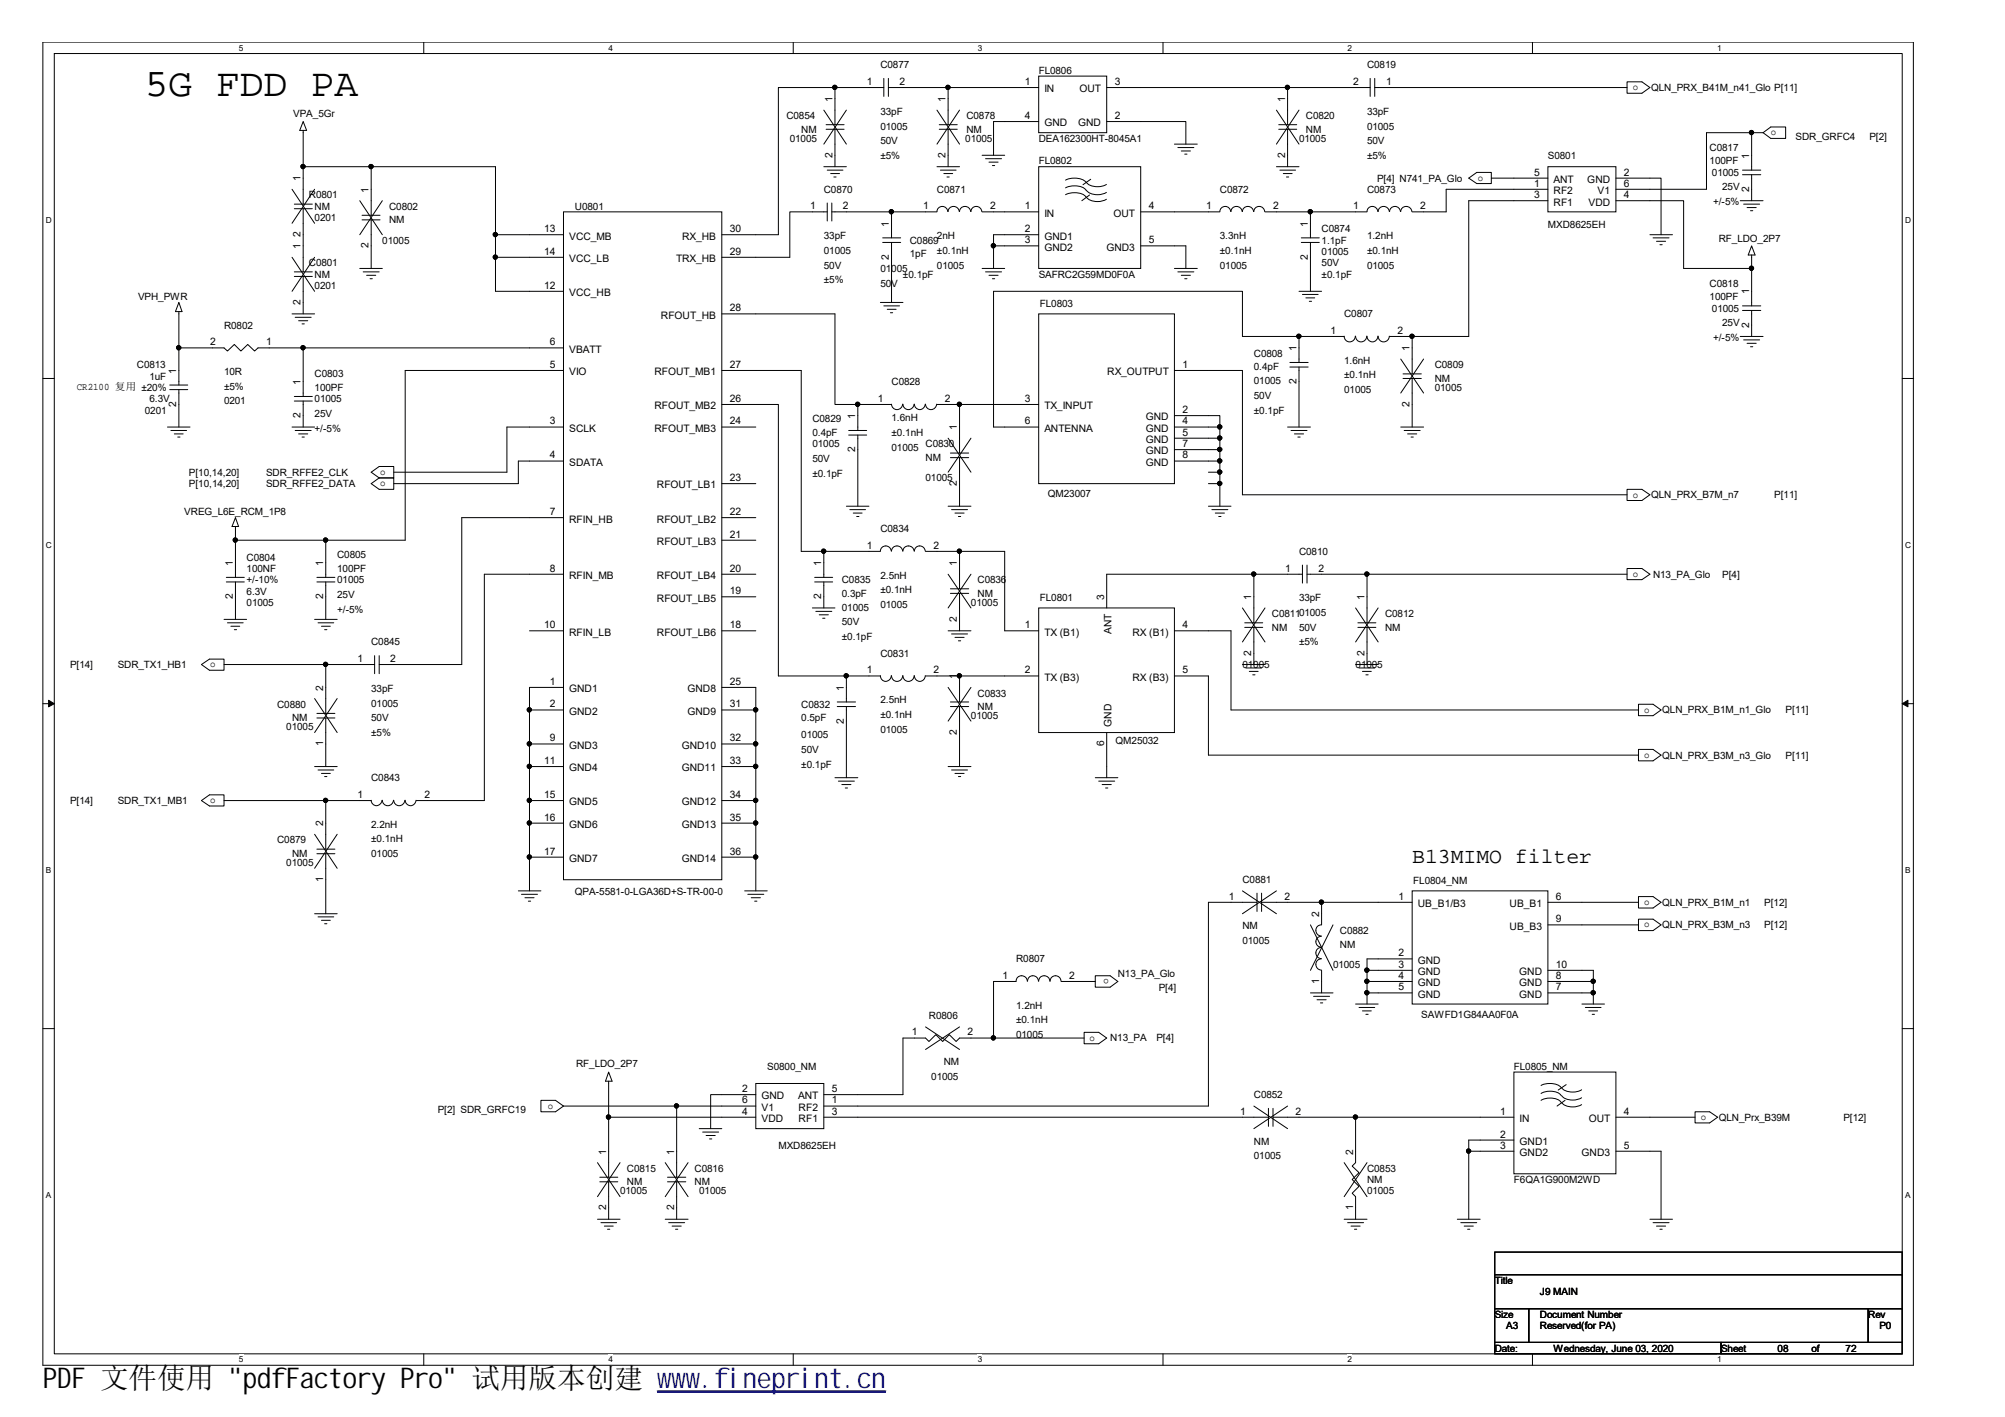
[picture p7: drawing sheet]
<svg xmlns="http://www.w3.org/2000/svg" width="297mm" height="210mm" viewBox="0 0 297 210" stroke-linecap="round" stroke-linejoin="round" font-family="sans-serif">
<path d="M6.3 6.2h277.2v196h-277.1zM8 7.9h273.8v192.6h-273.8z" fill="none" stroke="#000" stroke-width=".15"/>
<g fill="#fff">
<path d="M35.4 6.4h.6v1.4h-.6z"/>
<path d="M35.4 200.7h.6v1.4h-.6z"/>
</g>
<path d="M62.8 6.2v1.7M62.8 200.5v1.7" fill="none" stroke="#000" stroke-width=".15"/>
<g fill="#fff">
<path d="M90.1 6.4h.7v1.4h-.7z"/>
<path d="M90.1 200.7h.7v1.4h-.7z"/>
</g>
<path d="M117.5 6.2v1.7M117.5 200.5v1.7" fill="none" stroke="#000" stroke-width=".15"/>
<g fill="#fff">
<path d="M144.9 6.4h.6v1.4h-.6z"/>
<path d="M144.9 200.7h.6v1.4h-.6z"/>
</g>
<path d="M172.3 6.2v1.7M172.3 200.5v1.7" fill="none" stroke="#000" stroke-width=".15"/>
<g fill="#fff">
<path d="M199.6 6.4h.7v1.4h-.7z"/>
<path d="M199.6 200.7h.7v1.4h-.7z"/>
</g>
<path d="M227 6.2v1.7M227 200.5v1.7" fill="none" stroke="#000" stroke-width=".15"/>
<g fill="#fff">
<path d="M254.4 6.4h.6v1.4h-.6z"/>
<path d="M254.4 200.7h.6v1.4h-.6z"/>
<path d="M6.8 31.9h.8v1.4h-.8z"/>
<path d="M282.2 31.9h.9v1.4h-.9z"/>
<path d="M6.8 80.1h.8v1.4h-.8z"/>
<path d="M282.2 80.1h.9v1.4h-.9z"/>
</g>
<path d="M6.3 56.1h1.7M281.8 56.1h1.7" fill="none" stroke="#000" stroke-width=".15"/>
<g fill="#fff">
<path d="M6.8 128.2h.7v1.4h-.7z"/>
<path d="M282.2 128.2h.8v1.4h-.8z"/>
</g>
<path d="M6.3 104.2h1.7M281.8 104.2h1.7" fill="none" stroke="#000" stroke-width=".15"/>
<path d="M7.2 103.7l.8 .5-.8 .5zM281.8 104.2l.9-.5v1z" fill="#000" stroke="#000" stroke-width=".15"/>
<g fill="#fff">
<path d="M6.8 176.4h.7v1.4h-.7z"/>
<path d="M282.2 176.4h.8v1.4h-.8z"/>
</g>
<g fill="none" stroke="#000" stroke-width=".15">
<path d="M44.9 18l.5 1.3h-1zM44.9 19.3v10.9M122 16.3l3.4 5.1M122.4 18.5h2.7M122.4 19.1h2.7M123.7 13h-8.4v21.8h-8.4M123.7 19.1v5.6M125.4 16.3l-3.4 5.1M130.9 13h-7.2v5.5M130.9 11.6v2.7M131.6 13h8.9M131.6 11.6v2.7"/>
<path d="M138.8 16.3l3.4 5.1M139.1 18.5h2.7M139.1 19.1h2.7M140.5 19.1v5.6M142.2 16.3l-3.4 5.1M153.9 11.3h10.1v8.4h-10.1zM153.9 13h-13.4v5.5M153.9 18h-6.7v5M164 18h11.7v3.4M164 13h39M189.1 16.3l3.3 5.1M189.4 18.5h2.7"/>
<path d="M189.4 19.1h2.7M190.8 13v5.5M190.8 19.1v5.6M192.4 16.3l-3.3 5.1M203 11.6v2.7M203.7 13h37.3M203.7 11.6v2.7M241 12.1h2.2l1.2 .9-1.2 .8h-2.2zM259.5 19.7v5.5M261.2 19.7h-8.4v8.3h-13.4M261.2 19.7l1.1-.9h2.2v1.7h-2.2zM43.3 38.1l3.3 5.1"/>
<path d="M43.3 28l3.3 5.1M43.6 30.2h2.7M43.6 30.9h2.7M44.9 30.9v9.4M44.9 24.7h28.5v18.5h10.1M46.6 38.1l-3.3 5.1M46.6 28l-3.3 5.1M53.3 39.8h3.3M53.3 29.7l3.3 5.1M53.6 31.9h2.7M53.6 32.6h2.7M55 24.7v7.2"/>
<path d="M55 32.6v7.2M56.6 29.7l-3.3 5.1M73.4 34.8h10.1M73.4 38.1h10.1M83.5 31.4h23.4v98.9h-23.4zM122 24.7h3.4M122.6 31.4h-5.6v6.7h-10.1M122.6 25.2h2.3M122.6 30.1v2.6M123.1 25.7h1.3M123.2 31.4h15.6M123.2 30.1v2.6"/>
<path d="M123.5 26.2h.4M130.8 35.2h2.6M130.8 35.9h2.6M132.1 31.4v3.8M132.1 35.9v8.9M138.8 24.7h3.4M138.8 31.3a.81 .81 0 0 1 .8-.7 .81 .81 0 0 1 .8 .7M139.3 25.2h2.3M139.8 25.7h1.3M140.3 26.2h.3M140.5 31.3a.83 .83 0 0 1 .8-.7 .83 .83 0 0 1 .8 .7M142.2 31.3a.83 .83 0 0 1 .8-.7 .83 .83 0 0 1 .8 .7"/>
<path d="M143.8 31.3a.81 .81 0 0 1 .9-.7 .81 .81 0 0 1 .8 .7M145.5 23h3.3M145.5 31.4h8.4M145.5 39.8h3.3M146 23.5h2.4M146.5 24h1.4M147 24.5h.4M147.2 36.4h6.7M153.9 24.7h15.1v15.1h-15.1zM153.9 34.8h-6.7v5M157.9 26.7a2.84 2.84 0 0 1 3 .3M157.9 28.8a3 3 0 0 1 2.8 .2l.2 .2"/>
<path d="M157.9 27.8a3 3 0 0 1 2.8 .2l.2 .2M161 28.2a2.41 2.41 0 0 0 2.9 .3M161 29.2a2.41 2.41 0 0 0 2.9 .3M161 27a2.41 2.41 0 0 0 2.9 .3M161.4 28.9l-1.1 .8M161.6 26.6l-1.2 .8M169 31.4h11.7M169 36.4h6.7v3.4M174 39.8h3.4M174 21.4h3.4M174.5 21.9h2.4M175 22.4h1.4"/>
<path d="M175.5 22.8h.4M180.7 31.3a.81 .81 0 0 1 .8-.7 .81 .81 0 0 1 .8 .7M182.4 31.3a.83 .83 0 0 1 .8-.7 .83 .83 0 0 1 .8 .7M184.1 31.3a.83 .83 0 0 1 .8-.7 .83 .83 0 0 1 .8 .7M185.8 31.3a.81 .81 0 0 1 .8-.7 .81 .81 0 0 1 .8 .7M187.4 31.4h15.1M189.1 24.7h3.3M189.6 25.2h2.3M190.1 25.7h1.3M190.6 26.2h.3M192.8 35.2h2.7M192.8 35.9h2.7"/>
<path d="M194.1 31.4v3.8M194.1 35.9v7.3M202.5 31.3a.81 .81 0 0 1 .8-.7 .81 .81 0 0 1 .8 .7M204.2 31.3a.83 .83 0 0 1 .8-.7 .83 .83 0 0 1 .8 .7M205.9 31.3a.81 .81 0 0 1 .8-.7 .81 .81 0 0 1 .8 .7M207.5 31.3a.83 .83 0 0 1 .8-.7 .83 .83 0 0 1 .9 .7M217.6 26.4l1.2-.9h2.1v1.7h-2.1zM220.9 26.4h8.4M229.3 24.7h10.1v6.7h-10.1zM229.3 29.7h-11.7v20.1h-11.7M229.3 28h-15.1v3.4h-5M239.4 29.7h10v10.1h10.1"/>
<path d="M239.4 26.4h6.7v8.4M244.4 34.8h3.4M244.9 35.2h2.4M245.4 35.7h1.4M245.9 36.3h.4M257.8 29.7h3.4M258.1 25.2h2.8M258.1 25.9h2.8M258.3 30.2h2.4M258.8 30.7h1.4M259.3 31.2h.4M259.5 25.9v3.8"/>
<path d="M259.5 37.8v7.5M259.5 36.4l.5 1.4h-1zM25.1 57h2.7M25.1 57.7h2.7M26.5 51.5h6.7l.5 .5 1-1 1 1 1-1 1 1 .5-.5h6.7M26.5 44.8l.5 1.4h-1zM26.5 46.2v10.8M26.5 57.7v5.6M43.3 46.5h3.3M43.6 40.3h2.7M43.6 58.7h2.7M43.6 59.4h2.7"/>
<path d="M43.6 41h2.7M43.7 47h2.4M44.2 47.5h1.4M44.7 48h.4M44.9 41v5.5M44.9 59.4v3.9M53.8 40.3h2.4M54.3 40.8h1.4M54.8 41.3h.4M83.5 51.5h-38.6v7.2M83.5 54.9h-23.5v25.1h-25.1M106.9 46.5h16.8v13.4h3.4"/>
<path d="M106.9 59.9h8.4v40.2h15.1M106.9 54.9h11.8v26.8h11.7M127.1 59.9v3.9M127.1 59.9h5M130.4 44.8h3.4M130.9 45.3h2.4M131.4 45.8h1.4M131.9 46.3h.3M132.1 59.9a.83 .83 0 0 0 .8 .8 .83 .83 0 0 0 .8-.8M133.8 59.9a.83 .83 0 0 0 .8 .8 .83 .83 0 0 0 .8-.8M135.5 59.9a.8 .8 0 0 0 .8 .8 .8 .8 0 0 0 .8-.8M137.1 59.9a.83 .83 0 0 0 .8 .8 .83 .83 0 0 0 .9-.8"/>
<path d="M138.8 59.9h15.1M142.2 59.9v7.2M146 40.3h2.4M146.5 40.8h1.4M147 41.3h.4M153.9 46.5h20.1v25.1h-20.1zM174 54.9h10.1v18.4h56.9M174.5 40.3h2.4M175 40.8h1.4M175.5 41.3h.4M191.1 53.7h2.7M191.1 54.4h2.7"/>
<path d="M192.4 49.8v3.9M192.4 43.2h3.4M192.4 54.4v8.9M193 43.6h2.3M193.5 44.1h1.3M194 44.6h.3M199.1 49.8a.83 .83 0 0 0 .9 .8 .83 .83 0 0 0 .8-.8M199.1 49.8h-15v-6.6h-36.9v20.1h6.7M200.8 49.8a.83 .83 0 0 0 .9 .8 .83 .83 0 0 0 .8-.8M202.5 49.8a.81 .81 0 0 0 .8 .8 .81 .81 0 0 0 .8-.8M204.2 49.8a.83 .83 0 0 0 .8 .8 .83 .83 0 0 0 .8-.8M207.5 53.2l3.4 5"/>
<path d="M207.9 55.4h2.7M207.9 56.1h2.7M209.2 49.8v5.6M209.2 56.1v7.2M210.9 53.2l-3.4 5M257.8 49.8h3.4M258.1 45.3h2.8M258.1 46h2.8M258.3 50.3h2.4M258.8 50.9h1.4M259.3 51.4h.4M259.5 46v3.8"/>
<path d="M24.8 63.3h3.4M25.3 63.8h2.3M25.8 64.3h1.3M26.3 64.7h.4M34.9 78v7.5M34.9 76.7l.4 1.3h-.9zM43.3 63.3h3.3M43.7 63.8h2.4M44.2 64.3h1.4M44.7 64.7h.4M55 69.9l1.2-.8h2.1v1.7h-2.1zM55 71.6l1.2-.8h2.1v1.7h-2.1z"/>
<path d="M83.5 63.3h-8.4v6.6h-16.8M83.5 76.7h-15.1v21.7h-12.2M83.5 68.3h-6.7v3.3h-18.5M106.9 63.3h5.1M106.9 76.7h5.1M106.9 71.6h5.1M125.4 75h3.3M125.7 63.8h2.7M125.7 64.4h2.7M125.9 75.5h2.3M126.4 76h1.3M126.9 76.5h.4"/>
<path d="M127.1 64.4v10.6M140.5 75h3.3M140.5 64.9l3.3 5M140.8 67.1h2.7M140.8 67.8h2.7M141 75.5h2.3M141.5 76h1.3M142 76.5h.3M142.2 67.8v7.2M143.8 64.9l-3.3 5M174 61.6h6.7v1.7M174 63.3h6.7"/>
<path d="M174 68.3h6.7M174 64.9h6.7M174 66.6h6.7M179 71.6h1.7M179 69.9h1.7M179 75h3.4M179.5 75.5h2.4M180 76h1.4M180.6 76.5h.3M180.7 63.3v11.7M190.8 63.3h3.3M191.3 63.8h2.3"/>
<path d="M191.8 64.3h1.3M192.3 64.7h.3M207.5 63.3h3.4M208 63.8h2.4M208.5 64.3h1.4M209 64.7h.4M241 72.5h2.2l1.2 .8-1.2 .8h-2.2zM29.8 98.4l1.2-.8h2.2v1.7h-2.2zM33.2 98.4h22.3M33.2 91.8h3.3M33.5 85.5h2.7M33.5 86.2h2.7"/>
<path d="M33.7 92.3h2.3M34.2 92.8h1.3M34.7 93.3h.4M34.9 86.2v5.6M46.6 91.8h3.4M46.9 85.5h2.7M46.9 86.2h2.7M47.1 92.3h2.3M47.6 92.8h1.3M48.1 93.3h.3M48.3 98.4v7.3M48.3 80v5.5"/>
<path d="M48.3 86.2v5.6M55.5 97.1v2.7M56.2 97.1v2.7M78.4 93.4h5.1M83.5 85.1h-11.7v33.5h-10.1M106.9 93.4h5.1M106.9 85.1h5.1M106.9 80h5.1M106.9 88.4h5.1M120.4 90.1h3.3M120.7 85.5h2.7M120.7 86.2h2.7"/>
<path d="M120.9 90.6h2.3M121.4 91.1h1.3M121.9 91.6h.3M122 81.7v3.8M122 86.2v3.9M130.4 81.6a.81 .81 0 0 1 .8-.7 .81 .81 0 0 1 .8 .7M132.1 81.6a.83 .83 0 0 1 .8-.7 .83 .83 0 0 1 .8 .7M133.8 81.6a.83 .83 0 0 1 .8-.7 .83 .83 0 0 1 .8 .7M135.5 81.6a.81 .81 0 0 1 .8-.7 .81 .81 0 0 1 .8 .7M137.1 81.7h11.7v11.7h5.1M140.5 85.1l3.3 5M140.5 93.4h3.3"/>
<path d="M140.8 87.2h2.7M140.8 87.9h2.7M141 93.9h2.3M141.5 94.4h1.3M142 94.9h.3M142.2 81.7v5.5M142.2 87.9v5.5M143.8 85.1l-3.3 5M153.9 90.1h20.1v18.4h-20.1zM174 93.4h8.4v11.8h60.3M184.1 98.4h3.3M184.1 90.1l3.3 5"/>
<path d="M184.4 92.3h2.7M184.4 92.9h2.7M184.6 98.9h2.3M185.1 99.5h1.3M185.6 100h.3M185.8 85.1v7.2M185.8 92.9v5.5M187.4 90.1l-3.3 5M193 85.1h-29v5M193 83.7v2.7M193.6 85.1h47.4M193.6 83.7v2.7"/>
<path d="M200.8 98.4h3.4M200.8 90.1l3.4 5M201.2 92.3h2.6M201.2 92.9h2.6M201.3 98.9h2.4M201.8 99.5h1.4M202.4 100h.3M202.5 85.1v7.2M202.5 92.9v5.5M204.2 90.1l-3.4 5M241 84.2h2.2l1.2 .9-1.2 .8h-2.2zM29.8 118.6l1.2-.9h2.2v1.7h-2.2z"/>
<path d="M33.2 118.6h21.8M46.6 113.6h3.4M46.6 103.5l3.4 5M46.9 106.4h2.7M46.9 105.7h2.7M47.1 114.1h2.3M47.6 114.6h1.3M48.1 115h.3M48.3 118.6v7.2M48.3 106.4v7.2M50 103.5l-3.4 5M55 118.5a.8 .8 0 0 0 .8 .9 .8 .8 0 0 0 .8-.9"/>
<path d="M56.6 118.5a.83 .83 0 0 0 .9 .9 .83 .83 0 0 0 .8-.9M58.3 118.5a.83 .83 0 0 0 .9 .9 .83 .83 0 0 0 .8-.9M60 118.5a.8 .8 0 0 0 .8 .9 .8 .8 0 0 0 .8-.9M78.4 113.6h5.1M78.4 105.2h5.1M78.4 110.2h5.1M78.4 118.6h5.1M83.5 101.8h-5.1v30.2M106.9 113.6h5.1M106.9 101.8h5.1v30.2M106.9 105.2h5.1M106.9 110.2h5.1"/>
<path d="M106.9 118.6h5.1M123.7 115.2h3.4M124 104h2.7M124 104.7h2.7M124.2 115.7h2.4M124.7 116.2h1.4M125.2 116.7h.4M125.4 100.1v3.9M125.4 104.7v10.5M130.4 100.1a.81 .81 0 0 0 .8 .8 .81 .81 0 0 0 .8-.8M132.1 100.1a.83 .83 0 0 0 .8 .8 .83 .83 0 0 0 .8-.8M133.8 100.1a.83 .83 0 0 0 .8 .8 .83 .83 0 0 0 .8-.8"/>
<path d="M135.5 100.1a.81 .81 0 0 0 .8 .8 .81 .81 0 0 0 .8-.8M137.1 100.1h16.8M140.5 101.8l3.3 5M140.5 113.6h3.3M140.8 104h2.7M140.8 104.7h2.7M141 114.1h2.3M141.5 114.6h1.3M142 115h.3M142.2 100.1v3.9M142.2 104.7v8.9M143.8 101.8l-3.3 5"/>
<path d="M162.3 115.2h3.3M162.8 115.7h2.3M163.3 116.2h1.3M163.8 116.7h.3M164 108.5v6.7M174 100.1h5v11.8h63.7M242.7 111h2.2l1.2 .9-1.2 .8h-2.2zM242.7 104.3h2.2l1.2 .9-1.2 .8h-2.2zM46.6 135.4h3.4M46.6 123.6l3.4 5M46.9 126.5h2.7M46.9 125.8h2.7"/>
<path d="M47.1 135.8h2.3M47.6 136.3h1.3M48.1 136.8h.3M48.3 126.5v8.9M50 123.6l-3.4 5M76.8 132h3.3M77.3 132.5h2.3M77.8 133h1.3M78.3 133.5h.3M78.4 121.9h5.1M78.4 127h5.1M106.9 121.9h5.1"/>
<path d="M106.9 127h5.1M110.3 132h3.4M110.8 132.5h2.4M111.3 133h1.3M111.8 133.5h.3M184.1 132l5 3.4M186.2 132.3v2.7M186.2 133.7h-7.2v30.1h-57M186.9 132.3v2.7M186.9 133.7h22.3M189.1 132l-5 3.4M194.1 137l3.4 6.7"/>
<path d="M195.7 138.7a.8 .8 0 0 0-.8 .8 .8 .8 0 0 0 .8 .8M195.7 137a.83 .83 0 0 0-.8 .8 .83 .83 0 0 0 .8 .9M195.8 133.7v3.3M197.5 137l-3.4 6.7M209.2 132h20.1v16.7h-20.1zM229.3 133.7h13.4M229.3 137h13.4M242.7 132.8h2.2l1.2 .9-1.2 .8h-2.2zM242.7 136.2h2.2l1.2 .8-1.2 .9h-2.2zM6.3 152.4h1.7M90.2 158.8l.5 1.4h-1zM137.1 152.1l5.1 3.4"/>
<path d="M142.2 152.1l-5.1 3.4M150.5 145.4h-3.3v8.4M152.2 145.3a.83 .83 0 0 0-.8-.8 .83 .83 0 0 0-.9 .8M153.8 145.3a.8 .8 0 0 0-.8-.8 .8 .8 0 0 0-.8 .8M155.5 145.3a.83 .83 0 0 0-.8-.8 .83 .83 0 0 0-.8 .8M157.2 145.3a.8 .8 0 0 0-.8-.8 .8 .8 0 0 0-.8 .8M157.2 145.4h5.1M160.6 153.8h-18.4l-.6 .5-1-1-.9 1-1.1-1-1 1-.5-.5h-3.3v8.4h-11.8M160.6 152.9h2.2l1.2 .9-1.2 .8h-2.2zM162.3 144.5h2.2l1.1 .9-1.1 .8h-2.2zM194.1 147.1h3.4M194.6 147.6h2.4"/>
<path d="M195.1 148.1h1.4M195.6 148.6h.4M195.7 142a.83 .83 0 0 0-.8 .9 .83 .83 0 0 0 .8 .8M195.7 140.3a.83 .83 0 0 0-.8 .9 .83 .83 0 0 0 .8 .8M195.8 143.7v3.4M200.8 148.7h3.4M201.3 149.2h2.4M201.8 149.7h1.4M202.4 150.3h.3M202.5 147.1h6.7M202.5 145.4h6.7M202.5 143.7h6.7"/>
<path d="M209.2 142h-6.7v6.7M224.3 158.8h15.1v15.1h-15.1zM229.3 147.1h6.8M229.3 145.4h6.8M229.3 143.7h6.8v5M234.4 148.7h3.3M234.9 149.2h2.3M235.4 149.7h1.3M235.9 150.3h.3M281.8 152.4h1.7M80.1 163h2.2l1.2 .8-1.2 .9h-2.2zM83.5 163.8h28.5"/>
<path d="M88.5 172.2l3.4 5.1M88.9 174.4h2.6M88.9 175.1h2.6M90.2 165.5h21.8M90.2 160.2v14.2M90.2 175.1v5.5M91.9 172.2l-3.4 5.1M98.6 172.2l3.3 5.1M98.9 174.4h2.7M98.9 175.1h2.7M100.2 163.8v10.6M100.2 175.1v5.5"/>
<path d="M101.9 172.2l-3.3 5.1M103.6 167.2h3.3M104.1 167.7h2.4M104.6 168.2h1.4M105.1 168.7h.4M112 160.5h10v6.7h-10zM112 162.2h-6.7v5M122 165.5h65.9M185.8 163.8l5 3.4M187.9 164.2v2.6M188.6 165.5h35.7M188.6 164.2v2.6"/>
<path d="M190.8 163.8l-5 3.4M199.1 172.2l3.4 5.1M200.8 165.5v6.7l-.5 .5 1 1-1 1 1 1-1 1.1 .5 .5v3.3M202.5 172.2l-3.4 5.1M217.6 170.5h6.7M224.3 168.9h-6.7v11.7M228.3 160.8a2.77 2.77 0 0 1 3 .3M228.3 163a2.78 2.78 0 0 1 2.8 .1l.2 .2M228.3 162a2.78 2.78 0 0 1 2.8 .1l.2 .2M231.4 162.3a2.41 2.41 0 0 0 2.9 .3M231.4 163.3a2.41 2.41 0 0 0 2.9 .3M231.4 161.1a2.41 2.41 0 0 0 2.9 .3"/>
<path d="M231.9 163l-1.2 .8M232 160.7l-1.2 .8M239.4 170.5h6.7v10.1M251.1 165.5h-11.7M251.1 164.7h2.2l1.2 .8-1.2 .8h-2.2zM88.5 180.6h3.4M89 181.1h2.4M89.5 181.6h1.3M90 182.1h.3M98.6 180.6h3.3M99.1 181.1h2.3M99.6 181.6h1.3"/>
<path d="M100.1 182.1h.3M199.1 180.6h3.4M199.6 181.1h2.4M200.2 181.6h1.3M200.7 182.1h.3M215.9 180.6h3.4M216.4 181.1h2.4M216.9 181.6h1.4M217.4 182.1h.4M221.4 185.5h60.4v3.3h-60.4zM221.4 188.8h60.4v5.1h-60.4zM221.4 193.9h5.1v5h-5.1z"/>
<path d="M221.4 198.9h33.6v1.6h-33.6zM226.5 193.9h50.3v5h-50.3zM244.4 180.6h3.4M244.9 181.1h2.4M245.4 181.6h1.4M245.9 182.1h.4M255 198.9h26.8v1.6h-26.8zM276.8 193.9h5v5h-5z"/>
</g>
<g fill="#000" stroke="#000" stroke-width=".15">
<circle cx="123.7" cy="12.9" r=".32"/>
<circle cx="140.4" cy="12.9" r=".32"/>
<circle cx="190.7" cy="12.9" r=".32"/>
<circle cx="259.5" cy="19.6" r=".32"/>
<circle cx="44.9" cy="24.7" r=".32"/>
<circle cx="55" cy="24.7" r=".32"/>
<circle cx="73.4" cy="38.1" r=".32"/>
<circle cx="73.4" cy="34.7" r=".32"/>
<circle cx="132.1" cy="31.4" r=".32"/>
<circle cx="147.2" cy="36.4" r=".32"/>
<circle cx="194.1" cy="31.4" r=".32"/>
<circle cx="259.5" cy="39.7" r=".32"/>
<circle cx="26.5" cy="51.5" r=".32"/>
<circle cx="44.9" cy="51.5" r=".32"/>
<circle cx="127.1" cy="59.9" r=".32"/>
<circle cx="142.1" cy="59.9" r=".32"/>
<circle cx="192.4" cy="49.8" r=".32"/>
<circle cx="209.2" cy="49.8" r=".32"/>
<circle cx="34.9" cy="80" r=".32"/>
<circle cx="48.2" cy="80" r=".32"/>
<circle cx="180.7" cy="68.3" r=".32"/>
<circle cx="180.7" cy="64.9" r=".32"/>
<circle cx="180.7" cy="66.6" r=".32"/>
<circle cx="180.7" cy="71.6" r=".32"/>
<circle cx="180.7" cy="69.9" r=".32"/>
<circle cx="180.7" cy="63.2" r=".32"/>
<circle cx="48.2" cy="98.4" r=".32"/>
<circle cx="122" cy="81.6" r=".32"/>
<circle cx="142.1" cy="81.6" r=".32"/>
<circle cx="185.7" cy="85" r=".32"/>
<circle cx="202.5" cy="85" r=".32"/>
<circle cx="48.2" cy="118.6" r=".32"/>
<circle cx="78.4" cy="105.1" r=".32"/>
<circle cx="78.4" cy="110.2" r=".32"/>
<circle cx="78.4" cy="113.5" r=".32"/>
<circle cx="78.4" cy="118.6" r=".32"/>
<circle cx="111.9" cy="110.2" r=".32"/>
<circle cx="111.9" cy="113.5" r=".32"/>
<circle cx="111.9" cy="105.1" r=".32"/>
<circle cx="111.9" cy="118.6" r=".32"/>
<circle cx="125.4" cy="100.1" r=".32"/>
<circle cx="142.1" cy="100.1" r=".32"/>
<circle cx="78.4" cy="121.9" r=".32"/>
<circle cx="78.4" cy="126.9" r=".32"/>
<circle cx="111.9" cy="121.9" r=".32"/>
<circle cx="111.9" cy="126.9" r=".32"/>
<circle cx="195.8" cy="133.6" r=".32"/>
<circle cx="147.2" cy="153.7" r=".32"/>
<circle cx="202.5" cy="143.7" r=".32"/>
<circle cx="202.5" cy="145.4" r=".32"/>
<circle cx="202.5" cy="147.1" r=".32"/>
<circle cx="236" cy="145.4" r=".32"/>
<circle cx="236" cy="147.1" r=".32"/>
<circle cx="90.1" cy="165.5" r=".32"/>
<circle cx="100.2" cy="163.8" r=".32"/>
<circle cx="200.8" cy="165.5" r=".32"/>
<circle cx="217.6" cy="170.5" r=".32"/>
</g>
<path d="M97.4 206h33.8" fill="none" stroke="#00f" stroke-width=".18"/>
<path d="M97.4 206.2h33.8" fill="none" stroke="#00f" stroke-width=".21"/>
<text font-size="5.8" x="21.5" y="14.3">5G FDD PA</text>
<text font-size="4.2" x="6.3" y="205.7">PDF 文件使用 &quot;pdfFactory Pro&quot; 试用版本创建 www.fineprint.cn</text>
<text font-size="3.2" x="209.2" y="127.8">B13MIMO filter</text>
<g font-size="1.5">
<text x="130.4" y="10.1">C0877</text>
<text x="153.9" y="11">FL0806</text>
<text x="202.5" y="10.1">C0819</text>
<text x="43.4" y="17.3">VPA_5Gr</text>
<text x="116.5" y="17.7">C0854</text>
<text x="123.3" y="15.1" transform="rotate(-90 123.3 15.1)">1</text>
<text x="128.4" y="12.6">1</text>
<text x="130.4" y="17">33pF</text>
<text x="133.3" y="12.6">2</text>
<text x="140.1" y="15.1" transform="rotate(-90 140.1 15.1)">1</text>
<text x="143.2" y="17.7">C0878</text>
<text x="151.8" y="12.6">1</text>
<text x="151.8" y="17.6">4</text>
<text x="154.7" y="13.7">IN</text>
<text x="159.9" y="13.7">OUT</text>
<text x="165.1" y="17.6">2</text>
<text x="165.1" y="12.6">3</text>
<text x="190.4" y="15.1" transform="rotate(-90 190.4 15.1)">1</text>
<text x="193.5" y="17.7">C0820</text>
<text x="200.5" y="12.6">2</text>
<text x="202.5" y="17">33pF</text>
<text x="205.4" y="12.6">1</text>
<text x="241.9" y="13.3">o</text>
<text x="244.6" y="13.5">QLN_PRX_B41M_n41_Glo P[11]</text>
<text x="117" y="21">01005</text>
<text x="118.7" y="19.7">NM</text>
<text x="123.3" y="23.4" transform="rotate(-90 123.3 23.4)">2</text>
<text x="130.4" y="19.2">01005</text>
<text x="130.4" y="21.4">50V</text>
<text x="130.4" y="23.6">±5%</text>
<text x="140.1" y="23.4" transform="rotate(-90 140.1 23.4)">2</text>
<text x="143" y="21">01005</text>
<text x="143.2" y="19.7">NM</text>
<text x="153.9" y="21">DEA162300HT-8045A1</text>
<text x="154.7" y="18.7">GND</text>
<text x="159.7" y="18.7">GND</text>
<text x="190.4" y="23.4" transform="rotate(-90 190.4 23.4)">2</text>
<text x="192.4" y="21">01005</text>
<text x="193.5" y="19.7">NM</text>
<text x="202.5" y="19.2">01005</text>
<text x="202.5" y="21.4">50V</text>
<text x="202.5" y="23.6">±5%</text>
<text x="229.3" y="23.6">S0801</text>
<text x="253.3" y="22.4">C0817</text>
<text x="259.1" y="23.5" transform="rotate(-90 259.1 23.5)">1</text>
<text x="262.3" y="20">o</text>
<text x="266" y="20.7">SDR_GRFC4</text>
<text x="276.9" y="20.7">P[2]</text>
<text x="44.5" y="26.9" transform="rotate(-90 44.5 26.9)">1</text>
<text x="45.8" y="29.4">R0801</text>
<text x="54.6" y="28.5" transform="rotate(-90 54.6 28.5)">1</text>
<text x="122" y="28.5">C0870</text>
<text x="138.8" y="28.5">C0871</text>
<text x="153.9" y="24.4">FL0802</text>
<text x="180.7" y="28.5">C0872</text>
<text x="202.5" y="28.5">C0873</text>
<text x="204" y="26.9">P[4] N741_PA_Glo</text>
<text x="218.9" y="26.8">o</text>
<text x="227.3" y="27.7">1</text>
<text x="227.3" y="29.4">3</text>
<text x="227.3" y="26">5</text>
<text x="230.2" y="28.8">RF2</text>
<text x="230.2" y="27.1">ANT</text>
<text x="235.2" y="27.1">GND</text>
<text x="236.7" y="28.8">V1</text>
<text x="240.6" y="26">2</text>
<text x="240.6" y="27.7">6</text>
<text x="240.6" y="29.4">4</text>
<text x="253.3" y="24.4">100PF</text>
<text x="253.6" y="26">01005</text>
<text x="255.1" y="28.2">25V</text>
<text x="259.1" y="28.4" transform="rotate(-90 259.1 28.4)">2</text>
<text x="44.5" y="35.1" transform="rotate(-90 44.5 35.1)">2</text>
<text x="46.6" y="31.1">NM</text>
<text x="46.6" y="32.7">0201</text>
<text x="57.7" y="31.1">C0802</text>
<text x="57.7" y="33.1">NM</text>
<text x="80.6" y="34.4">13</text>
<text x="84.3" y="35.5">VCC_MB</text>
<text x="85.2" y="31.1">U0801</text>
<text x="101" y="35.5">RX_HB</text>
<text x="108.1" y="34.4">30</text>
<text x="120" y="31">1</text>
<text x="122" y="35.4">33pF</text>
<text x="124.9" y="31">2</text>
<text x="131.7" y="33.6" transform="rotate(-90 131.7 33.6)">1</text>
<text x="136.8" y="31">1</text>
<text x="138.8" y="35.4">2nH</text>
<text x="146.7" y="31">2</text>
<text x="151.8" y="31">1</text>
<text x="151.8" y="34.4">2</text>
<text x="154.7" y="32.1">IN</text>
<text x="154.7" y="35.5">GND1</text>
<text x="165" y="32.1">OUT</text>
<text x="170.2" y="31">4</text>
<text x="178.7" y="31">1</text>
<text x="180.7" y="35.4">3.3nH</text>
<text x="188.6" y="31">2</text>
<text x="193.8" y="33.6" transform="rotate(-90 193.8 33.6)">1</text>
<text x="195.8" y="34.4">C0874</text>
<text x="200.5" y="31">1</text>
<text x="202.5" y="35.4">1.2nH</text>
<text x="210.4" y="31">2</text>
<text x="229.3" y="33.8">MXD8625EH</text>
<text x="230.2" y="30.5">RF1</text>
<text x="235.3" y="30.5">VDD</text>
<text x="253.8" y="30.4">+/-5%</text>
<text x="254.6" y="35.8">RF_LDO_2P7</text>
<text x="44.5" y="36.9" transform="rotate(-90 44.5 36.9)">1</text>
<text x="45.8" y="39.5">C0801</text>
<text x="46.6" y="41.1">NM</text>
<text x="54.6" y="36.8" transform="rotate(-90 54.6 36.8)">2</text>
<text x="56.6" y="36.1">01005</text>
<text x="80.6" y="37.7">14</text>
<text x="84.3" y="38.8">VCC_LB</text>
<text x="100.2" y="38.8">TRX_HB</text>
<text x="108.1" y="37.7">29</text>
<text x="122" y="37.6">01005</text>
<text x="122" y="39.8">50V</text>
<text x="122" y="42">±5%</text>
<text x="130.4" y="40.3">01005</text>
<text x="131.7" y="38.5" transform="rotate(-90 131.7 38.5)">2</text>
<text x="133.8" y="41.1">±0.1pF</text>
<text x="134.8" y="36.1">C0869</text>
<text x="134.8" y="38.1">1pF</text>
<text x="138.8" y="37.6">±0.1nH</text>
<text x="138.8" y="39.8">01005</text>
<text x="151.8" y="36">3</text>
<text x="153.9" y="41.1">SAFRC2G59MD0F0A</text>
<text x="154.7" y="37.1">GND2</text>
<text x="163.9" y="37.1">GND3</text>
<text x="170.2" y="36">5</text>
<text x="180.7" y="37.6">±0.1nH</text>
<text x="180.7" y="39.8">01005</text>
<text x="193.8" y="38.5" transform="rotate(-90 193.8 38.5)">2</text>
<text x="195.8" y="36.1">1.1pF</text>
<text x="195.8" y="37.8">01005</text>
<text x="195.8" y="39.5">50V</text>
<text x="195.8" y="41.1">±0.1pF</text>
<text x="202.5" y="37.6">±0.1nH</text>
<text x="202.5" y="39.8">01005</text>
<text x="20.4" y="44.5">VPH_PWR</text>
<text x="44.5" y="45.2" transform="rotate(-90 44.5 45.2)">2</text>
<text x="46.6" y="42.8">0201</text>
<text x="80.6" y="42.8">12</text>
<text x="84.3" y="43.9">VCC_HB</text>
<text x="97.9" y="47.2">RFOUT_HB</text>
<text x="108.1" y="46.1">28</text>
<text x="130.4" y="42.5">50V</text>
<text x="154.1" y="45.5">FL0803</text>
<text x="199.1" y="47">C0807</text>
<text x="253.3" y="42.5">C0818</text>
<text x="253.3" y="44.5">100PF</text>
<text x="253.6" y="46.2">01005</text>
<text x="259.1" y="43.6" transform="rotate(-90 259.1 43.6)">1</text>
<text x="31.2" y="51.2">2</text>
<text x="33.2" y="48.7">R0802</text>
<text x="39.4" y="51.2">1</text>
<text x="81.4" y="51.2">6</text>
<text x="84.3" y="52.3">VBATT</text>
<text x="185.8" y="52.9">C0808</text>
<text x="192.1" y="52" transform="rotate(-90 192.1 52)">1</text>
<text x="197.1" y="49.5">1</text>
<text x="199.1" y="53.9">1.6nH</text>
<text x="207.1" y="49.5">2</text>
<text x="208.8" y="52" transform="rotate(-90 208.8 52)">1</text>
<text x="253.8" y="50.5">+/-5%</text>
<text x="255.1" y="48.4">25V</text>
<text x="259.1" y="48.5" transform="rotate(-90 259.1 48.5)">2</text>
<text x="11.4" y="57.8">CR2100 复用 ±20%</text>
<text x="20.3" y="54.5">C0813</text>
<text x="22.1" y="56.2">1uF</text>
<text x="22.1" y="59.6">6.3V</text>
<text x="26.1" y="55.3" transform="rotate(-90 26.1 55.3)">1</text>
<text x="33.2" y="55.6">10R</text>
<text x="33.2" y="57.7">±5%</text>
<text x="33.2" y="59.9">0201</text>
<text x="44.5" y="57" transform="rotate(-90 44.5 57)">1</text>
<text x="46.6" y="55.9">C0803</text>
<text x="46.6" y="57.9">100PF</text>
<text x="46.6" y="59.6">01005</text>
<text x="81.4" y="54.5">5</text>
<text x="84.3" y="55.6">VIO</text>
<text x="96.9" y="55.6">RFOUT_MB1</text>
<text x="108.1" y="54.5">27</text>
<text x="108.1" y="59.5">26</text>
<text x="130" y="59.5">1</text>
<text x="132.1" y="57.1">C0828</text>
<text x="140" y="59.5">2</text>
<text x="151.8" y="59.5">3</text>
<text x="164" y="55.6">RX_OUTPUT</text>
<text x="175.2" y="54.5">1</text>
<text x="185.8" y="54.9">0.4pF</text>
<text x="185.8" y="56.9">01005</text>
<text x="185.8" y="59.1">50V</text>
<text x="192.1" y="56.9" transform="rotate(-90 192.1 56.9)">2</text>
<text x="199.1" y="56.1">±0.1nH</text>
<text x="199.1" y="58.2">01005</text>
<text x="212.6" y="54.5">C0809</text>
<text x="212.6" y="56.6">NM</text>
<text x="212.6" y="57.9">01005</text>
<text x="21.5" y="61.3">0201</text>
<text x="26.1" y="60.3" transform="rotate(-90 26.1 60.3)">2</text>
<text x="44.5" y="61.9" transform="rotate(-90 44.5 61.9)">2</text>
<text x="46.6" y="61.7">25V</text>
<text x="46.6" y="63.9">+/-5%</text>
<text x="81.4" y="62.9">3</text>
<text x="84.3" y="64">SCLK</text>
<text x="96.9" y="60.6">RFOUT_MB2</text>
<text x="96.9" y="64">RFOUT_MB3</text>
<text x="108.1" y="62.9">24</text>
<text x="120.4" y="62.6">C0829</text>
<text x="120.4" y="64.6">0.4pF</text>
<text x="126.7" y="62.1" transform="rotate(-90 126.7 62.1)">1</text>
<text x="132.1" y="62.4">1.6nH</text>
<text x="132.1" y="64.6">±0.1nH</text>
<text x="141.8" y="63.7" transform="rotate(-90 141.8 63.7)">1</text>
<text x="151.8" y="62.9">6</text>
<text x="154.7" y="60.6">TX_INPUT</text>
<text x="154.7" y="64">ANTENNA</text>
<text x="169.8" y="62.3">GND</text>
<text x="169.8" y="64">GND</text>
<text x="169.8" y="65.6">GND</text>
<text x="175.2" y="61.2">2</text>
<text x="175.2" y="62.9">4</text>
<text x="175.2" y="64.5">5</text>
<text x="185.8" y="61.3">±0.1pF</text>
<text x="208.8" y="60.3" transform="rotate(-90 208.8 60.3)">2</text>
<text x="28" y="70.5">P[10,14,20]</text>
<text x="39.4" y="70.5">SDR_RFFE2_CLK</text>
<text x="56.3" y="70.3">o</text>
<text x="81.4" y="67.9">4</text>
<text x="84.3" y="69">SDATA</text>
<text x="108.1" y="71.3">23</text>
<text x="120.4" y="66.3">01005</text>
<text x="120.4" y="68.5">50V</text>
<text x="120.4" y="70.6">±0.1pF</text>
<text x="126.7" y="66.9" transform="rotate(-90 126.7 66.9)">2</text>
<text x="132.1" y="66.8">01005</text>
<text x="137.1" y="66.3">C0830</text>
<text x="137.1" y="68.3">NM</text>
<text x="137.1" y="71.3">01005</text>
<text x="141.8" y="72" transform="rotate(-90 141.8 72)">2</text>
<text x="169.8" y="67.3">GND</text>
<text x="169.8" y="69">GND</text>
<text x="175.2" y="66.2">7</text>
<text x="175.2" y="67.9">8</text>
<text x="27.3" y="76.3">VREG_L6E_RCM_1P8</text>
<text x="28" y="72.2">P[10,14,20]</text>
<text x="39.4" y="72.2">SDR_RFFE2_DATA</text>
<text x="56.3" y="72">o</text>
<text x="81.4" y="76.3">7</text>
<text x="84.3" y="77.4">RFIN_HB</text>
<text x="97.3" y="72.4">RFOUT_LB1</text>
<text x="97.3" y="77.4">RFOUT_LB2</text>
<text x="108.1" y="76.3">22</text>
<text x="155.2" y="73.7">QM23007</text>
<text x="241.9" y="73.7">o</text>
<text x="244.6" y="73.8">QLN_PRX_B7M_n7</text>
<text x="262.8" y="73.8">P[11]</text>
<text x="34.5" y="83.9" transform="rotate(-90 34.5 83.9)">1</text>
<text x="36.5" y="83">C0804</text>
<text x="47.9" y="83.9" transform="rotate(-90 47.9 83.9)">1</text>
<text x="50" y="82.7">C0805</text>
<text x="97.3" y="80.7">RFOUT_LB3</text>
<text x="108.1" y="79.6">21</text>
<text x="121.7" y="83.9" transform="rotate(-90 121.7 83.9)">1</text>
<text x="128.4" y="81.3">1</text>
<text x="130.4" y="78.8">C0834</text>
<text x="138.3" y="81.3">2</text>
<text x="141.8" y="83.9" transform="rotate(-90 141.8 83.9)">1</text>
<text x="192.4" y="82.2">C0810</text>
<text x="34.5" y="88.7" transform="rotate(-90 34.5 88.7)">2</text>
<text x="36.5" y="86.4">+/-10%</text>
<text x="36.5" y="84.7">100NF</text>
<text x="36.5" y="89.8">01005</text>
<text x="36.5" y="88.1">6.3V</text>
<text x="47.9" y="88.7" transform="rotate(-90 47.9 88.7)">2</text>
<text x="50" y="84.7">100PF</text>
<text x="50" y="86.4">01005</text>
<text x="50" y="88.6">25V</text>
<text x="81.4" y="84.7">8</text>
<text x="84.3" y="85.8">RFIN_MB</text>
<text x="97.3" y="85.8">RFOUT_LB4</text>
<text x="97.3" y="89.1">RFOUT_LB5</text>
<text x="108.1" y="84.7">20</text>
<text x="108.1" y="88">19</text>
<text x="121.7" y="88.7" transform="rotate(-90 121.7 88.7)">2</text>
<text x="124.7" y="86.4">C0835</text>
<text x="124.7" y="88.4">0.3pF</text>
<text x="130.4" y="85.7">2.5nH</text>
<text x="130.4" y="87.9">±0.1nH</text>
<text x="143.8" y="89.8">01005</text>
<text x="144.8" y="86.4">C0836</text>
<text x="144.8" y="88.4">NM</text>
<text x="154.1" y="89.1">FL0801</text>
<text x="163.6" y="88.9" transform="rotate(-90 163.6 88.9)">3</text>
<text x="185.4" y="88.9" transform="rotate(-90 185.4 88.9)">1</text>
<text x="190.4" y="84.7">1</text>
<text x="192.4" y="89.1">33pF</text>
<text x="195.3" y="84.7">2</text>
<text x="202.1" y="88.9" transform="rotate(-90 202.1 88.9)">1</text>
<text x="241.9" y="85.4">o</text>
<text x="244.9" y="85.6">N13_PA_Glo</text>
<text x="255.1" y="85.6">P[4]</text>
<text x="50" y="90.8">+/-5%</text>
<text x="55" y="95.6">C0845</text>
<text x="80.6" y="93.1">10</text>
<text x="84.3" y="94.2">RFIN_LB</text>
<text x="97.3" y="94.2">RFOUT_LB6</text>
<text x="108.1" y="93.1">18</text>
<text x="124.7" y="90.4">01005</text>
<text x="124.7" y="92.6">50V</text>
<text x="124.7" y="94.8">±0.1pF</text>
<text x="130.4" y="90.1">01005</text>
<text x="141.8" y="92.1" transform="rotate(-90 141.8 92.1)">2</text>
<text x="151.8" y="93.1">1</text>
<text x="154.7" y="94.2">TX (B1)</text>
<text x="164.7" y="94" transform="rotate(-90 164.7 94)">ANT</text>
<text x="167.8" y="94.2">RX (B1)</text>
<text x="175.2" y="93.1">4</text>
<text x="188.4" y="91.4">C081101005</text>
<text x="188.4" y="93.4">NM</text>
<text x="192.4" y="93.4">50V</text>
<text x="192.4" y="95.6">±5%</text>
<text x="205.2" y="91.4">C0812</text>
<text x="205.2" y="93.4">NM</text>
<text x="10.4" y="99">P[14]</text>
<text x="17.4" y="99">SDR_TX1_HB1</text>
<text x="31.2" y="98.9">o</text>
<text x="53" y="98.1">1</text>
<text x="57.8" y="98.1">2</text>
<text x="81.4" y="101.4">1</text>
<text x="108.1" y="101.4">25</text>
<text x="128.4" y="99.8">1</text>
<text x="130.4" y="97.3">C0831</text>
<text x="138.3" y="99.8">2</text>
<text x="141.8" y="100.6" transform="rotate(-90 141.8 100.6)">1</text>
<text x="151.8" y="99.8">2</text>
<text x="154.7" y="100.9">TX (B3)</text>
<text x="167.8" y="100.9">RX (B3)</text>
<text x="175.2" y="99.8">5</text>
<text x="184.1" y="99">01005</text>
<text x="185.4" y="97.1" transform="rotate(-90 185.4 97.1)">2</text>
<text x="200.8" y="99">01005</text>
<text x="202.1" y="97.1" transform="rotate(-90 202.1 97.1)">2</text>
<text x="41.1" y="104.8">C0880</text>
<text x="43.3" y="106.9">NM</text>
<text x="47.9" y="102.3" transform="rotate(-90 47.9 102.3)">2</text>
<text x="55" y="102.5">33pF</text>
<text x="55" y="104.7">01005</text>
<text x="55" y="106.9">50V</text>
<text x="81.4" y="104.8">2</text>
<text x="84.3" y="102.5">GND1</text>
<text x="84.3" y="105.9">GND2</text>
<text x="101.9" y="102.5">GND8</text>
<text x="101.9" y="105.9">GND9</text>
<text x="108.1" y="104.8">31</text>
<text x="118.7" y="104.8">C0832</text>
<text x="118.7" y="106.9">0.5pF</text>
<text x="125" y="107.2" transform="rotate(-90 125 107.2)">2</text>
<text x="125" y="102.3" transform="rotate(-90 125 102.3)">1</text>
<text x="130.4" y="104.2">2.5nH</text>
<text x="130.4" y="106.4">±0.1nH</text>
<text x="143.8" y="106.5">01005</text>
<text x="144.8" y="103.2">C0833</text>
<text x="144.8" y="105.2">NM</text>
<text x="164.7" y="107.7" transform="rotate(-90 164.7 107.7)">GND</text>
<text x="243.6" y="105.6">o</text>
<text x="246.3" y="105.7">QLN_PRX_B1M_n1_Glo</text>
<text x="264.5" y="105.7">P[11]</text>
<text x="42.4" y="108.2">01005</text>
<text x="47.9" y="110.5" transform="rotate(-90 47.9 110.5)">1</text>
<text x="55" y="109">±5%</text>
<text x="80.6" y="113.2">11</text>
<text x="81.4" y="109.8">9</text>
<text x="84.3" y="110.9">GND3</text>
<text x="101" y="110.9">GND10</text>
<text x="108.1" y="109.8">32</text>
<text x="108.1" y="113.2">33</text>
<text x="118.7" y="109.4">01005</text>
<text x="118.7" y="111.6">50V</text>
<text x="118.7" y="113.7">±0.1pF</text>
<text x="130.4" y="108.5">01005</text>
<text x="141.8" y="108.9" transform="rotate(-90 141.8 108.9)">2</text>
<text x="163.6" y="110.5" transform="rotate(-90 163.6 110.5)">6</text>
<text x="165.3" y="110.2">QM25032</text>
<text x="243.6" y="112.2">o</text>
<text x="246.3" y="112.4">QLN_PRX_B3M_n3_Glo</text>
<text x="264.5" y="112.4">P[11]</text>
<text x="10.4" y="119.1">P[14]</text>
<text x="17.4" y="119.1">SDR_TX1_MB1</text>
<text x="31.2" y="119">o</text>
<text x="53" y="118.2">1</text>
<text x="55" y="115.8">C0843</text>
<text x="62.9" y="118.2">2</text>
<text x="80.6" y="118.2">15</text>
<text x="84.3" y="114.3">GND4</text>
<text x="84.3" y="119.3">GND5</text>
<text x="101" y="114.3">GND11</text>
<text x="101" y="119.3">GND12</text>
<text x="108.1" y="118.2">34</text>
<text x="41.1" y="124.9">C0879</text>
<text x="47.9" y="122.4" transform="rotate(-90 47.9 122.4)">2</text>
<text x="55" y="122.6">2.2nH</text>
<text x="55" y="124.8">±0.1nH</text>
<text x="80.6" y="121.6">16</text>
<text x="84.3" y="122.7">GND6</text>
<text x="101" y="122.7">GND13</text>
<text x="108.1" y="121.6">35</text>
<text x="42.4" y="128.3">01005</text>
<text x="43.3" y="127">NM</text>
<text x="47.9" y="130.7" transform="rotate(-90 47.9 130.7)">1</text>
<text x="55" y="127">01005</text>
<text x="80.6" y="126.6">17</text>
<text x="84.3" y="127.7">GND7</text>
<text x="101" y="127.7">GND14</text>
<text x="108.1" y="126.6">36</text>
<text x="184.1" y="130.8">C0881</text>
<text x="209.4" y="131">FL0804_NM</text>
<text x="85.2" y="132.5">QPA-5581-0-LGA36D+S-TR-00-0</text>
<text x="182" y="133.3">1</text>
<text x="184.1" y="137.7">NM</text>
<text x="190.3" y="133.3">2</text>
<text x="195.4" y="135.8" transform="rotate(-90 195.4 135.8)">2</text>
<text x="207.2" y="133.3">1</text>
<text x="210.1" y="134.4">UB_B1/B3</text>
<text x="223.6" y="134.4">UB_B1</text>
<text x="223.6" y="137.7">UB_B3</text>
<text x="230.5" y="133.3">6</text>
<text x="230.5" y="136.6">9</text>
<text x="243.6" y="134">o</text>
<text x="243.6" y="137.4">o</text>
<text x="246.3" y="134.2">QLN_PRX_B1M_n1</text>
<text x="246.3" y="137.5">QLN_PRX_B3M_n3</text>
<text x="261.4" y="134.2">P[12]</text>
<text x="261.4" y="137.5">P[12]</text>
<text x="150.5" y="142.6">R0807</text>
<text x="184.1" y="139.9">01005</text>
<text x="197.5" y="143.4">01005</text>
<text x="198.5" y="138.4">C0882</text>
<text x="198.5" y="140.4">NM</text>
<text x="207.2" y="141.7">2</text>
<text x="207.2" y="143.4">3</text>
<text x="210.1" y="142.8">GND</text>
<text x="230.5" y="143.4">10</text>
<text x="148.5" y="145">1</text>
<text x="150.5" y="149.5">1.2nH</text>
<text x="158.4" y="145">2</text>
<text x="164.3" y="145" transform="rotate(-180 164.3 145)">o</text>
<text x="165.6" y="144.8">N13_PA_Glo</text>
<text x="171.7" y="146.7">P[4]</text>
<text x="195.4" y="145.8" transform="rotate(-90 195.4 145.8)">1</text>
<text x="207.2" y="145">4</text>
<text x="207.2" y="146.7">5</text>
<text x="210.1" y="144.5">GND</text>
<text x="210.1" y="146.1">GND</text>
<text x="210.1" y="147.8">GND</text>
<text x="225.1" y="147.8">GND</text>
<text x="225.1" y="146.1">GND</text>
<text x="225.1" y="144.5">GND</text>
<text x="230.5" y="146.7">7</text>
<text x="230.5" y="145">8</text>
<text x="135.1" y="153.4">1</text>
<text x="137.6" y="150.9">R0806</text>
<text x="143.3" y="153.4">2</text>
<text x="150.5" y="151.6">±0.1nH</text>
<text x="150.5" y="153.8">01005</text>
<text x="161.4" y="154.1">o</text>
<text x="164.5" y="154.3">N13_PA</text>
<text x="171.3" y="154.3">P[4]</text>
<text x="210.6" y="150.8">SAWFD1G84AA0F0A</text>
<text x="85.3" y="158.1">RF_LDO_2P7</text>
<text x="109.9" y="161.8">2</text>
<text x="113.7" y="158.5">S0800_NM</text>
<text x="123.2" y="161.8">5</text>
<text x="138" y="160">01005</text>
<text x="139.8" y="157.8">NM</text>
<text x="224.3" y="158.5">FL0805_NM</text>
<text x="64.9" y="164.9">P[2] SDR_GRFC19</text>
<text x="81.2" y="164.2">o</text>
<text x="109.9" y="165.1">4</text>
<text x="109.9" y="163.5">6</text>
<text x="112.8" y="162.9">GND</text>
<text x="112.8" y="166.2">VDD</text>
<text x="112.8" y="164.6">V1</text>
<text x="118.2" y="162.9">ANT</text>
<text x="118.3" y="164.6">RF2</text>
<text x="118.3" y="166.2">RF1</text>
<text x="123.2" y="163.5">1</text>
<text x="123.2" y="165.1">3</text>
<text x="183.7" y="165.1">1</text>
<text x="185.8" y="162.7">C0852</text>
<text x="191.9" y="165.1">2</text>
<text x="222.2" y="165.1">1</text>
<text x="225.1" y="166.2">IN</text>
<text x="235.4" y="166.2">OUT</text>
<text x="240.6" y="165.1">4</text>
<text x="252" y="165.9">o</text>
<text x="254.6" y="166">QLN_Prx_B39M</text>
<text x="273.1" y="166">P[12]</text>
<text x="89.8" y="171" transform="rotate(-90 89.8 171)">1</text>
<text x="92.9" y="173.6">C0815</text>
<text x="99.9" y="171" transform="rotate(-90 99.9 171)">1</text>
<text x="102.9" y="173.6">C0816</text>
<text x="115.3" y="170.2">MXD8625EH</text>
<text x="185.8" y="169.6">NM</text>
<text x="185.8" y="171.7">01005</text>
<text x="200.4" y="171" transform="rotate(-90 200.4 171)">2</text>
<text x="202.5" y="173.6">C0853</text>
<text x="222.2" y="170.2">3</text>
<text x="222.2" y="168.5">2</text>
<text x="225.1" y="171.3">GND2</text>
<text x="225.1" y="169.6">GND1</text>
<text x="234.3" y="171.3">GND3</text>
<text x="240.6" y="170.2">5</text>
<text x="89.8" y="179.3" transform="rotate(-90 89.8 179.3)">2</text>
<text x="91.9" y="176.9">01005</text>
<text x="92.9" y="175.6">NM</text>
<text x="99.9" y="179.3" transform="rotate(-90 99.9 179.3)">2</text>
<text x="102.9" y="175.6">NM</text>
<text x="103.6" y="176.9">01005</text>
<text x="200.4" y="179.3" transform="rotate(-90 200.4 179.3)">1</text>
<text x="202.5" y="175.2">NM</text>
<text x="202.5" y="176.9">01005</text>
<text x="224.3" y="175.2">F6QA1G900M2WD</text>
<text x="221.4" y="190.2">Title</text>
<text x="228.1" y="191.8">J9 MAIN</text>
<text x="221.4" y="195.2">Size</text>
<text x="223.1" y="196.9">A3</text>
<text x="228.1" y="195.2">Document Number</text>
<text x="228.1" y="196.9">Reserved(for PA)</text>
<text x="276.8" y="195.2">Rev</text>
<text x="278.4" y="196.9">P0</text>
<text x="221.4" y="200.2">Date:</text>
<text x="230.2" y="200.2">Wednesday, June 03, 2020</text>
<text x="255" y="200.2">Sheet</text>
<text x="263.4" y="200.2">08</text>
<text x="268.4" y="200.2">of</text>
<text x="273.4" y="200.2">72</text>
</g>
<g font-size="1.2">
<text x="35.4" y="7.5">5</text>
<text x="90.1" y="7.5">4</text>
<text x="144.9" y="7.5">3</text>
<text x="199.6" y="7.5">2</text>
<text x="254.4" y="7.5">1</text>
<text x="6.8" y="33.1">D</text>
<text x="282.2" y="33.1">D</text>
<text x="6.8" y="81.2">C</text>
<text x="282.2" y="81.2">C</text>
<text x="6.8" y="129.4">B</text>
<text x="282.2" y="129.4">B</text>
<text x="6.8" y="177.5">A</text>
<text x="282.2" y="177.5">A</text>
<text x="35.4" y="201.8">5</text>
<text x="90.1" y="201.8">4</text>
<text x="144.9" y="201.8">3</text>
<text x="199.6" y="201.8">2</text>
<text x="254.4" y="201.8">1</text>
</g>
</svg>
